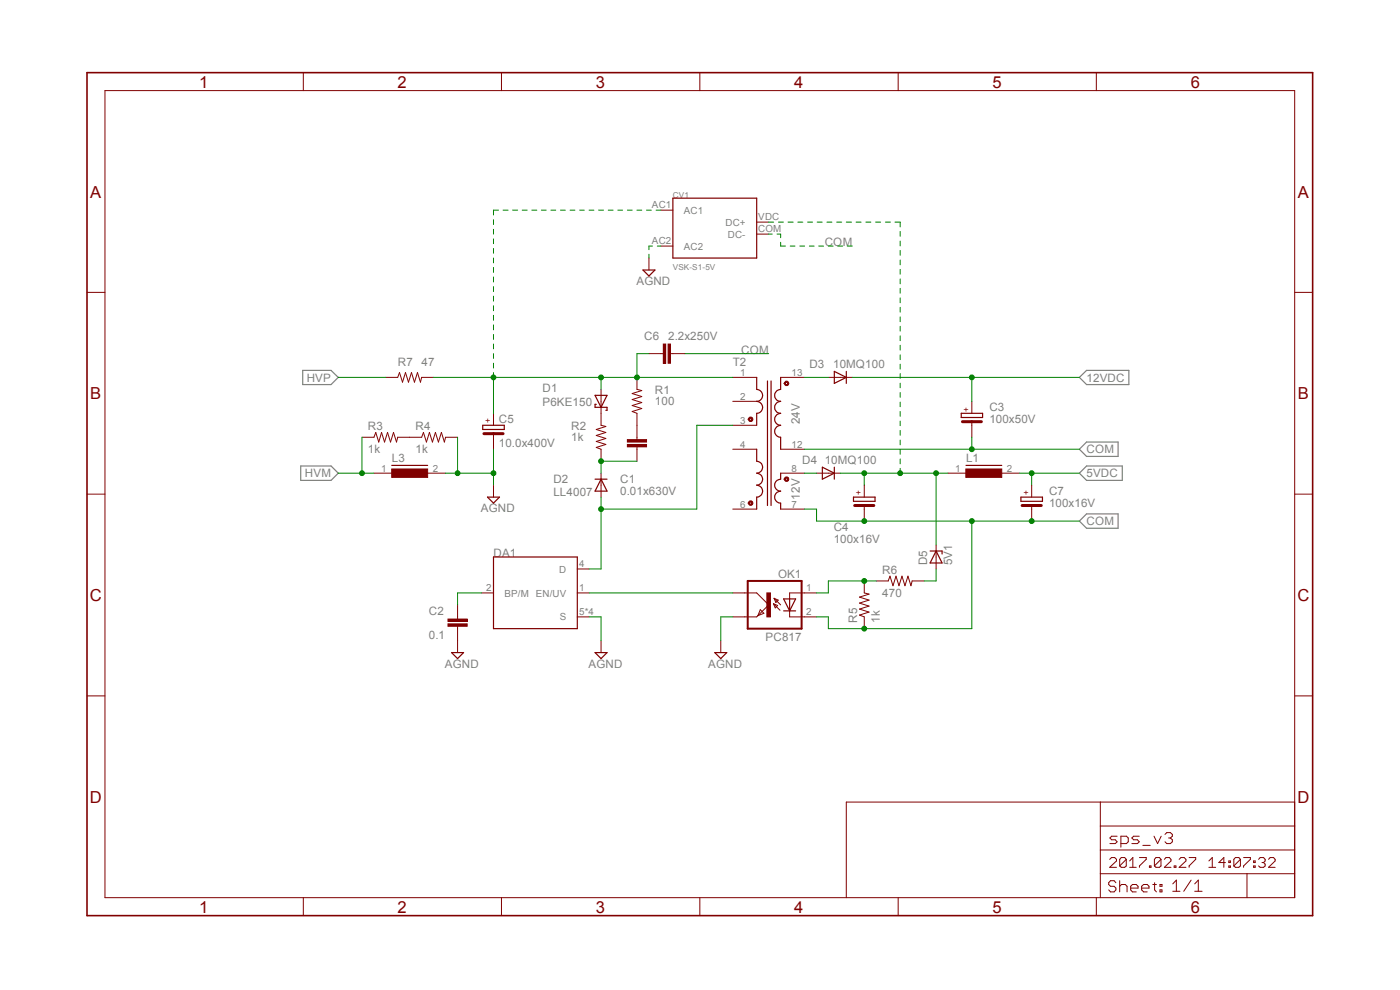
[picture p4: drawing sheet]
<svg xmlns="http://www.w3.org/2000/svg" width="297mm" height="210mm" viewBox="0 0 297 210" stroke-linecap="round" stroke-linejoin="round" font-family="sans-serif">
<path d="M64.2 78.6h6l1.6 1.5-1.6 1.5h-6zM63.8 98.8h6.4l1.6 1.6-1.6 1.5h-6.4zM229 95.3l1.5-1.5h6.7v3h-6.7zM229 80.1l1.5-1.5h9v3h-9zM229 110.5l1.5-1.5h6.7v3.1h-6.7zM229 100.4l1.5-1.6h7.6v3.1h-7.6z" fill="none" stroke="#808080" stroke-width=".25"/>
<g fill="none" stroke="#800000" stroke-width=".21">
<path d="M22.3 19.2h252.4v171.2h-252.4zM64.3 15.4v3.8M106.4 15.4v3.8M148.5 15.4v3.8M190.5 15.4v3.8M232.6 15.4v3.8M18.5 62h3.8M274.7 62h3.8M127.5 82.6v5.1M135.1 80.1v2.5l1 .2-2 .7 2 .6-2 .7 2 .6-2 .6 2 .7-2 .6 1 .4v2.5M135.1 92.8v.5M135.1 94.8v.5"/>
<path d="M18.5 104.8h3.8M127.5 100.4v5.1M274.7 104.8h3.8M18.5 147.6h3.8M274.7 147.6h3.8M233.4 170.1v20.3M233.4 175.2h41.3M237 177.4h-1.2l-.3 .4 .3 .3h.8l.4 .5-.4 .3h-1.1M237.8 178.9h1.2l.4-.3v-.8l-.4-.4h-1.2v2.3M241.7 177.4h-1.2l-.4 .4 .4 .3h.8l.4 .5-.4 .3h-1.2M242.4 179.3h1.6M244.8 177.4l.8 1.5 .7-1.5"/>
<path d="M247.1 177l.4-.4h.8l.4 .4v.4l-.4 .4M247.9 177.8h.4M248.3 177.8l.4 .3v.5l-.4 .3h-.8l-.4-.3M274.7 170.1h-95.2v20.3M64.3 190.4v3.8M106.4 190.4v3.8M148.5 190.4v3.8M190.5 190.4v3.8M232.6 190.4v3.8M233.4 185.3h41.3M233.4 180.3h41.3M235.4 182.3l.4-.4h.7l.4 .4v.3l-1.5 1.4h1.5"/>
<path d="M236.7 187.2l-.4-.4h-.7l-.4 .4v.4l.4 .4h.7l.4 .4v.4l-.4 .4h-.7l-.4-.4M237.5 186.8v2.4M237.5 188l.4-.4h.8l.4 .4v1.2M238.9 182.3v1.4l-.3 .3h-.7l-.4-.3M238.9 182.3l-.3-.4h-.7l-.4 .4v1.4M238.9 182.3l-1.4 1.4M239.6 184h1.4M239.6 182.6l.7-.7v2.1M239.9 188.4h1.5v-.4l-.4-.4h-.8l-.3 .4v.8l.3 .4h.8M241.7 181.9h1.5v.4l-1.5 1.4v.3M242.2 188.4h1.6v-.4l-.4-.4h-.8l-.4 .4v.8l.4 .4h.8M243.8 183.7h.4v.3h-.4z"/>
<path d="M244.6 187.6h.7M244.9 187.2v1.6l.4 .4M246.1 187.6h.4v.4h-.4zM246.1 188.8h.4v.4h-.4zM246.3 182.3v1.4l-.3 .3h-.8l-.3-.3M246.3 182.3l-.3-.4h-.8l-.3 .4v1.4M246.3 182.3l-1.4 1.4M247 182.3l.4-.4h.7l.3 .4v.3l-1.4 1.4h1.4M248.8 187.5l.8-.8v2.4M248.8 189.1h1.5M249.1 183.7h.4v.3h-.4zM250.1 182.3l.4-.4h.7l.4 .4v.3l-1.5 1.4h1.5"/>
<path d="M252.3 181.9h1.4v.4l-1.4 1.4v.3M252.7 186.7l-1.6 2.4M253.4 189.1h1.6M253.4 187.5l.8-.8v2.4M256.5 184h1.4M256.5 182.6l.7-.7v2.1M260 183h-1.4l1-1.1v2.1M260.7 183.7h.3v.3h-.3zM260.7 182.6h.3v.4h-.3zM263.1 182.3v1.4l-.3 .3h-.7l-.4-.3M263.1 182.3l-.3-.4h-.7l-.4 .4v1.4M263.1 182.3l-1.4 1.4"/>
<path d="M263.8 181.9h1.5v.4l-1.5 1.4v.3M264.5 185.3v5.1M265.9 183.7h.4v.3h-.4zM265.9 182.6h.4v.4h-.4zM267 182.3l.3-.4h.8l.3 .4v.3l-.3 .4M267.7 183h.4M268.1 183l.3 .3v.4l-.3 .3h-.8l-.3-.3M269.1 182.3l.4-.4h.7l.3 .4v.3l-1.4 1.4h1.4"/>
</g>
<path d="M18.5 15.4h260v178.8h-260z" fill="none" stroke="#800000" stroke-width=".34"/>
<path d="M126.2 83.9h2.6l-1.3 2.5zM126.5 85.8h-.3v.6h2.6v.6h-.3M126.2 101.6h2.6M127.5 101.6l1.3 2.6h-2.6z" fill="none" stroke="#800000" stroke-width=".25"/>
<path d="M133.1 93.3h4.1v.5h-4.1z" fill-rule="evenodd" fill="#800000"/>
<path d="M133.1 93.3h4.1v.5h-4.1z" fill="none" stroke="#800000" stroke-width=".21"/>
<path d="M133.1 94.3h4.1v.5h-4.1z" fill-rule="evenodd" fill="#800000"/>
<path d="M127.5 87.7v2.5l1 .3-2 .6 2 .6-2 .7 2 .6-2 .6 2 .7-2 .6 1 .4v2.5M133.1 94.3h4.1v.5h-4.1zM135.1 90.2v2.6M135.1 95.3v2.5M97.1 130.9v.4M97.1 132.8v.5M102.2 125.8h2.5M122.5 130.9h2.5M122.5 125.8h2.5M122.5 120.7h2.5" fill="none" stroke="#800000" stroke-width=".21"/>
<path d="M104.7 118.2h17.8v15.1h-17.8z" fill="none" stroke="#800000" stroke-width=".25"/>
<path d="M95 132.3h4.1v.5h-4.1z" fill-rule="evenodd" fill="#800000"/>
<path d="M95 132.3h4.1v.5h-4.1z" fill="none" stroke="#800000" stroke-width=".21"/>
<path d="M95 131.3h4.1v.5h-4.1z" fill-rule="evenodd" fill="#800000"/>
<path d="M95 131.3h4.1v.5h-4.1zM97.1 128.3v2.6M97.1 133.3v5.1M127.5 135.9v2.5M158 125.8h2.5l2.6 2.5-2.6 2.6h-2.5M161.3 129.3l.8 .8-1.3 .5zM164.1 128.1l1.4 1.4M164.1 128.1l.9 .3-.5 .5zM164.2 126.9l.9 .4-.5 .5zM164.2 126.9l1.4 1.4M167.5 129.6v1.3h3.2M170.7 125.8h-3.2v1.2" fill="none" stroke="#800000" stroke-width=".21"/>
<path d="M95.8 138.4h2.5l-1.2 1.3zM126.2 138.4h2.6l-1.3 1.3zM166.2 127h2.6l-1.3 2.6zM166.2 129.6h2.6M167.5 127v2.6" fill="none" stroke="#800000" stroke-width=".25"/>
<path d="M158.6 123.2h11.5v10.1h-11.5z" fill="none" stroke="#800000" stroke-width=".42"/>
<path d="M162.7 125.8h.7v5.1h-.7z" fill-rule="evenodd" fill="#800000"/>
<g fill="none" stroke="#800000" stroke-width=".21">
<path d="M140.2 75h.5M142.2 75h.5M76.8 92.8h2.5l.4-1.1 .6 2.1 .6-2.1 .7 2.1 .6-2.1 .6 2.1 .7-2.1 .6 2.1 .3-1h5.1l.3-1.1 .7 2.1 .6-2.1 .6 2.1 .7-2.1 .6 2.1 .6-2.1 .7 2.1 .2-1h2.6M104.7 87.7v2.5M104.7 92v3.3M175.7 80.1h5.1M206.2 85.1v2.6M206.2 89.5v3.3M104.7 102.9v2.6M173.2 100.4h5.1M183.3 102.9v2.6M183.3 107.2v3.3"/>
<path d="M198.6 115.6v5.1M152.9 135.9v2.5M155.4 125.8h2.6M155.4 130.9h2.6M162.7 125.8h.7v5.1h-.7zM170.7 125.8h2.5M170.7 130.9h2.5M183.3 123.2v2.6l1.1 .2-2.1 .7 2.1 .6-2.1 .6 2.1 .7-2.1 .6 2.1 .6-2.1 .7 1 .4v2.4M185.9 123.2h2.5l.4-1 .6 2 .7-2 .6 2 .6-2 .7 2 .6-2 .7 2 .2-1h2.5"/>
</g>
<path d="M177 78.8l2.5 1.3-2.5 1.2zM179.5 78.8v2.5M102.4 90.2h4.6v.9h-4.6zM174.5 99.1l2.5 1.3-2.5 1.2zM177 99.1v2.5M203.9 87.7h4.5v.9h-4.5zM103.4 105.5h2.6l-1.3 1.2zM181.1 105.5h4.5v.8h-4.5zM197.3 116.9h2.6v.6M198.6 116.9l1.3 2.5h-2.6zM151.6 138.4h2.6l-1.3 1.3z" fill="none" stroke="#800000" stroke-width=".25"/>
<path d="M102.7 92h4M204.2 89.5h4M181.3 107.2h4.1" fill="none" stroke="#800000" stroke-width=".63"/>
<path d="M141.7 73h.5v4h-.5z" fill-rule="evenodd" fill="#800000"/>
<path d="M141.7 73h.5v4h-.5z" fill="none" stroke="#800000" stroke-width=".21"/>
<path d="M140.7 73h.5v4h-.5z" fill-rule="evenodd" fill="#800000"/>
<path d="M137.7 75h2.5M140.7 73h.5v4h-.5zM142.7 75h2.6M155.4 80.1h5.1M165.6 80.1h5.1M165.6 95.3h5.1M155.4 108h5.1M165.6 108h5.1M165.6 100.4h5.1M218.9 102.9v2.6M218.9 107.2v3.3" fill="none" stroke="#800000" stroke-width=".21"/>
<path d="M160.5 80.1v2.5M162.8 80.8v26.4M163.6 80.8v26.4M165.6 80.1v2.5a1.27 1.27 0 0 0-1.3 1.3 1.27 1.27 0 0 0 1.3 1.2 1.27 1.27 0 0 0-1.3 1.3 1.27 1.27 0 0 0 1.3 1.3M165.6 92.8v2.5M160.5 105.5v2.5M165.6 100.4v1.2a1.27 1.27 0 0 0-1.3 1.3 1.27 1.27 0 0 0 1.3 1.3 1.27 1.27 0 0 0-1.3 1.3 1.27 1.27 0 0 0 1.3 1.2v1.3M216.6 105.5h4.5v.8h-4.5z" fill="none" stroke="#800000" stroke-width=".25"/>
<path d="M216.8 107.2h4.1" fill="none" stroke="#800000" stroke-width=".63"/>
<path d="M158.9 106.4l.2-.1 .5 .1v.6l-.5 .2-.4-.5h.3l.2-.2 .3 .2-.3 .2-.2-.2h-.3z" fill-rule="evenodd" fill="#800000"/>
<path d="M158.9 106.4l.2-.1 .5 .1v.6l-.5 .2-.4-.5h.3l.2-.2 .3 .2-.3 .2-.2-.2h-.3z" fill="none" stroke="#800000" stroke-width=".21"/>
<path d="M166.5 81.1l.2-.2h.3l.3 .2v.5l-.6 .2-.3-.5h.2l.2-.2 .3 .2-.1 .3h-.2l-.2-.3h-.2z" fill-rule="evenodd" fill="#800000"/>
<path d="M166.7 80.9h.3l.3 .4-.3 .5h-.3l-.3-.5 .6-.2v.4l-.2 .1-.2-.3h-.2z" fill="none" stroke="#800000" stroke-width=".21"/>
<path d="M166.5 101.3l.2-.1 .6 .1v.6l-.6 .2-.3-.5h.2l.2-.2 .3 .2-.3 .3-.2-.3h-.2z" fill-rule="evenodd" fill="#800000"/>
<path d="M155.4 90.2h5.1M155.4 95.3h5.1M155.4 85.1h5.1M166.5 101.3l.2-.1 .6 .1v.6l-.6 .2-.3-.5h.2l.2-.2 .3 .2-.3 .3-.2-.3h-.2z" fill="none" stroke="#800000" stroke-width=".21"/>
<path d="M160.5 95.3v2.5a1.27 1.27 0 0 1 1.3 1.3 1.27 1.27 0 0 1-1.3 1.3 1.27 1.27 0 0 1 1.3 1.2 1.27 1.27 0 0 1-1.3 1.3 1.27 1.27 0 0 1 1.3 1.3 1.27 1.27 0 0 1-1.3 1.3M160.5 82.6a1.27 1.27 0 0 1 1.3 1.3 1.27 1.27 0 0 1-1.3 1.2 1.27 1.27 0 0 1 1.3 1.3 1.27 1.27 0 0 1-1.3 1.3v2.5M165.6 87.7a1.27 1.27 0 0 0-1.3 1.2 1.27 1.27 0 0 0 1.3 1.3 1.27 1.27 0 0 0-1.3 1.3 1.27 1.27 0 0 0 1.3 1.3" fill="none" stroke="#800000" stroke-width=".25"/>
<path d="M158.9 88.6l.2-.1 .5 .1v.6l-.5 .2-.4-.5h.3l.2-.2 .3 .2-.3 .3-.2-.3h-.3z" fill-rule="evenodd" fill="#800000"/>
<path d="M158.9 88.6l.2-.1 .5 .1v.6l-.5 .2-.4-.5h.3l.2-.2 .3 .2-.3 .3-.2-.3h-.3z" fill="none" stroke="#800000" stroke-width=".21"/>
<path d="M83.1 98.7h7.6" fill="none" stroke="#800000" stroke-width=".25"/>
<path d="M83.1 99.5h7.6v1.8h-7.6z" fill-rule="evenodd" fill="#800000"/>
<path d="M137.7 54.7v2.6M140.2 44.6h2.5M140.2 52.2h2.5M160.5 49.7h2.6M160.5 47.1h2.6M81.8 80.1h2.6l.4-1.1 .6 2.1 .6-2.1 .7 2.1 .6-2.1 .6 2.1 .7-2.1 .6 2.1 .3-1h2.5M83.1 99.5h7.6v1.8h-7.6zM79.3 100.4h5.1M89.5 100.4h5" fill="none" stroke="#800000" stroke-width=".21"/>
<path d="M136.4 57.3h2.5l-1.2 1.2zM142.7 42h17.8v12.7h-17.8zM204.9 98.7h7.6" fill="none" stroke="#800000" stroke-width=".25"/>
<path d="M204.9 99.5h7.6v1.8h-7.6z" fill-rule="evenodd" fill="#800000"/>
<path d="M204.9 99.5h7.6v1.8h-7.6zM201.1 100.4h5.1M211.2 100.4h5.1" fill="none" stroke="#800000" stroke-width=".21"/>
<path d="M135.1 97.8h-7.6v2.6" fill="none" stroke="#008000" stroke-width=".21"/>
<circle cx="127.5" cy="97.8" r=".51" fill="#008000"/>
<g fill="none" stroke="#008000" stroke-width=".21">
<path d="M97.1 92.8v7.6M104.7 95.3v5.1h-10.2M102.2 125.8h-5.1v2.5M125 130.9h2.5v5M155.4 130.9h-2.5v5"/>
<circle cx="127.5" cy="97.8" r=".51"/>
</g>
<circle cx="97.1" cy="100.4" r=".51" fill="#008000"/>
<g fill="none" stroke="#008000" stroke-width=".21">
<path d="M104.7 100.4v2.5"/>
<circle cx="97.1" cy="100.4" r=".51"/>
</g>
<circle cx="104.7" cy="100.4" r=".51" fill="#008000"/>
<g fill="none" stroke="#008000" stroke-width=".21">
<path d="M137.7 53.9v.8M138.4 52.2h-.7v.8M139.4 52.2h.8M127.5 105.5v15.2h-2.5M127.5 108h20.3"/>
<circle cx="104.7" cy="100.4" r=".51"/>
</g>
<circle cx="127.5" cy="108" r=".51" fill="#008000"/>
<g fill="none" stroke="#008000" stroke-width=".21">
<path d="M155.4 90.2h-7.6v17.8M170.7 80.1h5M206.2 92.8v2.5h-35.5M170.7 100.4h2.5M125 125.8h30.4"/>
<circle cx="127.5" cy="108" r=".51"/>
</g>
<circle cx="206.2" cy="95.3" r=".51" fill="#008000"/>
<g fill="none" stroke="#008000" stroke-width=".21">
<path d="M206.2 95.3h22.8M173.2 130.9h2.5v2.4h7.6"/>
<circle cx="206.2" cy="95.3" r=".51"/>
</g>
<circle cx="183.3" cy="133.3" r=".51" fill="#008000"/>
<g fill="none" stroke="#008000" stroke-width=".21">
<path d="M218.9 110.5h10.1"/>
<circle cx="183.3" cy="133.3" r=".51"/>
</g>
<circle cx="218.9" cy="110.5" r=".51" fill="#008000"/>
<circle cx="218.9" cy="110.5" r=".51" fill="none" stroke="#008000" stroke-width=".21"/>
<circle cx="183.3" cy="110.5" r=".51" fill="#008000"/>
<g fill="none" stroke="#008000" stroke-width=".21">
<path d="M170.7 108h2.5v2.5h45.7M206.2 110.5v22.8h-22.9"/>
<circle cx="183.3" cy="110.5" r=".51"/>
</g>
<circle cx="206.2" cy="110.5" r=".51" fill="#008000"/>
<g fill="none" stroke="#008000" stroke-width=".21">
<path d="M163.1 49.7h.7M164.8 49.7h.8v.7M165.6 51.4v.8h1M167.6 52.2h1.1M169.7 52.2h1M171.7 52.2h1M173.7 52.2h1M175.7 52.2h1M177.7 52.2h1.1M179.7 52.2h1.1M145.3 75h17.8M180.8 80.1h48.2"/>
<path d="M206.2 80.1v5"/>
<circle cx="206.2" cy="110.5" r=".51"/>
</g>
<circle cx="206.2" cy="80.1" r=".51" fill="#008000"/>
<g fill="none" stroke="#008000" stroke-width=".21">
<path d="M76.8 92.8v7.6M71.8 100.4h7.5"/>
<circle cx="206.2" cy="80.1" r=".51"/>
</g>
<circle cx="76.8" cy="100.4" r=".51" fill="#008000"/>
<g fill="none" stroke="#008000" stroke-width=".21">
<path d="M178.3 100.4h12.7M183.3 100.4v2.5"/>
<circle cx="76.8" cy="100.4" r=".51"/>
</g>
<circle cx="183.3" cy="100.4" r=".51" fill="#008000"/>
<g fill="none" stroke="#008000" stroke-width=".21">
<path d="M191 100.4h10.1M198.6 100.4v15.2"/>
<circle cx="183.3" cy="100.4" r=".51"/>
</g>
<circle cx="198.6" cy="100.4" r=".51" fill="#008000"/>
<g fill="none" stroke="#008000" stroke-width=".21">
<path d="M163.1 47.1h1M165.1 47.1h1.1M167.2 47.1h1.1M169.2 47.1h1.1M171.3 47.1h1.1M173.4 47.1h1M175.4 47.1h1.1M177.5 47.1h1.1M179.5 47.1h1.1M181.6 47.1h1.1M183.7 47.1h1M185.8 47.1h1"/>
<path d="M187.8 47.1h1.1M189.9 47.1h1.1v1M191 49.1v1M191 51.1v1.1M191 53.1v1M191 55.2v1M191 57.1v1.1M191 59.2v1M191 61.2v1M191 63.2v1M191 65.2v1M191 67.2v1"/>
<path d="M191 69.2v1M191 71.2v1.1M191 73.2v1.1M191 75.3v1M191 77.3v1M191 79.2v1.1M191 81.3v1M191 83.3v1M191 85.3v1M191 87.3v1M191 89.3v1M191 91.3v1"/>
<path d="M191 93.3v1.1M191 95.3v1.1M191 97.4v1M191 99.4v1"/>
<circle cx="198.6" cy="100.4" r=".51"/>
</g>
<circle cx="191" cy="100.4" r=".51" fill="#008000"/>
<g fill="none" stroke="#008000" stroke-width=".21">
<path d="M185.9 123.2h-10.2v2.6h-2.5"/>
<circle cx="191" cy="100.4" r=".51"/>
</g>
<circle cx="183.3" cy="123.2" r=".51" fill="#008000"/>
<g fill="none" stroke="#008000" stroke-width=".21">
<path d="M216.3 100.4h12.7M218.9 100.4v2.5M198.6 120.7v2.5h-2.6"/>
<circle cx="183.3" cy="123.2" r=".51"/>
</g>
<circle cx="218.9" cy="100.4" r=".51" fill="#008000"/>
<g fill="none" stroke="#008000" stroke-width=".21">
<path d="M155.4 80.1h-27.9v2.5"/>
<circle cx="218.9" cy="100.4" r=".51"/>
</g>
<circle cx="135.1" cy="80.1" r=".51" fill="#008000"/>
<g fill="none" stroke="#008000" stroke-width=".21">
<path d="M127.5 80.1h-22.8v7.6"/>
<circle cx="135.1" cy="80.1" r=".51"/>
</g>
<circle cx="127.5" cy="80.1" r=".51" fill="#008000"/>
<g fill="none" stroke="#008000" stroke-width=".21">
<path d="M92 80.1h12.7"/>
<circle cx="127.5" cy="80.1" r=".51"/>
</g>
<circle cx="104.7" cy="80.1" r=".51" fill="#008000"/>
<g fill="none" stroke="#008000" stroke-width=".21">
<path d="M104.7 46.6v1M104.7 48.6v1.1M104.7 50.7v1M104.7 52.7v1M104.7 54.7v1.1M104.7 56.7v1.1M104.7 58.8v1M105.7 44.6h-1v1M106.7 44.6h1.1M108.8 44.6h1M110.8 44.6h1M112.8 44.6h1.1"/>
<path d="M114.9 44.6h1M116.9 44.6h1M118.9 44.6h1M120.9 44.6h1.1M123 44.6h1M125 44.6h1M127 44.6h1M129 44.6h1M131.1 44.6h1M133.1 44.6h1M135.1 44.6h1M137.2 44.6h1"/>
<path d="M139.2 44.6h1M104.7 60.8v1M104.7 62.8v1.1M104.7 64.9v1M104.7 66.9v1M104.7 68.9v1.1M104.7 71v1M104.7 73v1M104.7 75v1M104.7 77v1.1M104.7 79v1.1M137.7 75h-2.6v5.1"/>
<path d="M71.8 80.1h10"/>
<circle cx="104.7" cy="80.1" r=".51"/>
</g>
<g font-size="3.5" fill="#800000">
<text x="42.2" y="18.6">1</text>
<text x="84.3" y="18.6">2</text>
<text x="126.4" y="18.6">3</text>
<text x="168.5" y="18.6">4</text>
<text x="210.6" y="18.6">5</text>
<text x="252.6" y="18.6">6</text>
<text x="19.1" y="41.9">A</text>
<text x="275.3" y="41.9">A</text>
<text x="19.1" y="84.7">B</text>
<text x="275.3" y="84.7">B</text>
<text x="19.1" y="127.6">C</text>
<text x="275.2" y="127.6">C</text>
<text x="19.1" y="170.3">D</text>
<text x="275.2" y="170.3">D</text>
<text x="42.2" y="193.6">1</text>
<text x="84.3" y="193.6">2</text>
<text x="126.4" y="193.6">3</text>
<text x="168.5" y="193.6">4</text>
<text x="210.6" y="193.6">5</text>
<text x="252.6" y="193.6">6</text>
</g>
<g font-size="2.5" fill="#808080">
<text x="175" y="52.2">COM</text>
<text x="135" y="60.5">AGND</text>
<text x="84.4" y="77.6">R7</text>
<text x="89.4" y="77.6">47</text>
<text x="136.6" y="72.1">C6</text>
<text x="141.7" y="72.1">2.2x250V</text>
<text x="155.4" y="77.6">T2</text>
<text x="157.2" y="75">COM</text>
<text x="65.1" y="80.9">HVP</text>
<text x="115.1" y="83.2">D1</text>
<text x="138.9" y="83.7">R1</text>
<text x="171.7" y="78.1">D3</text>
<text x="176.7" y="78.1">10MQ100</text>
<text x="230.5" y="80.9">12VDC</text>
<text x="105.8" y="89.7">C5</text>
<text x="115.1" y="86">P6KE150</text>
<text x="138.9" y="85.9">100</text>
<text x="169.7" y="90" transform="rotate(-90 169.7 90)">24V</text>
<text x="209.9" y="89.7">100x50V</text>
<text x="209.9" y="87.2">C3</text>
<text x="78.1" y="91.3">R3</text>
<text x="88.2" y="91.3">R4</text>
<text x="105.8" y="94.8">10.0x400V</text>
<text x="121.2" y="93.5">1k</text>
<text x="121.2" y="91.3">R2</text>
<text x="64.7" y="101.3">HVM</text>
<text x="78.1" y="96.1">1k</text>
<text x="83.1" y="98.1">L3</text>
<text x="88.2" y="96.1">1k</text>
<text x="170.2" y="98.4">D4</text>
<text x="175" y="98.4">10MQ100</text>
<text x="204.9" y="98.1">L1</text>
<text x="230.5" y="96.2">COM</text>
<text x="230.5" y="101.3">5VDC</text>
<text x="117.4" y="105.2">LL4007</text>
<text x="117.4" y="102.4">D2</text>
<text x="131.6" y="105.1">0.01x630V</text>
<text x="131.6" y="102.5">C1</text>
<text x="169.7" y="106" transform="rotate(-90 169.7 106)">12V</text>
<text x="222.5" y="107.5">100x16V</text>
<text x="222.5" y="105">C7</text>
<text x="102" y="108.6">AGND</text>
<text x="176.9" y="112.6">C4</text>
<text x="230.5" y="111.4">COM</text>
<text x="104.7" y="118.2">DA1</text>
<text x="176.9" y="115.1">100x16V</text>
<text x="196.7" y="119.9" transform="rotate(-90 196.7 119.9)">D5</text>
<text x="202" y="119.9" transform="rotate(-90 202 119.9)">5V1</text>
<text x="165.1" y="122.6">OK1</text>
<text x="187.2" y="121.7">R6</text>
<text x="91" y="130.5">C2</text>
<text x="187.2" y="126.5">470</text>
<text x="91" y="135.5">0.1</text>
<text x="162.4" y="135.9">PC817</text>
<text x="181.8" y="132.1" transform="rotate(-90 181.8 132.1)">R5</text>
<text x="186.6" y="132.1" transform="rotate(-90 186.6 132.1)">1k</text>
<text x="94.4" y="141.6">AGND</text>
<text x="124.8" y="141.6">AGND</text>
<text x="150.2" y="141.6">AGND</text>
</g>
<g font-size="2.1" fill="#808080">
<text x="138.3" y="44.2">AC1</text>
<text x="145.1" y="45.3">AC1</text>
<text x="153.9" y="47.9">DC+</text>
<text x="160.9" y="46.7">VDC</text>
<text x="138.3" y="51.8">AC2</text>
<text x="145.1" y="53">AC2</text>
<text x="154.4" y="50.4">DC-</text>
<text x="160.9" y="49.3">COM</text>
<text x="157" y="79.7">1</text>
<text x="167.9" y="79.7">13</text>
<text x="157" y="89.9">3</text>
<text x="157" y="84.8">2</text>
<text x="157" y="95">4</text>
<text x="167.9" y="95">12</text>
<text x="80.9" y="100">1</text>
<text x="91.8" y="100">2</text>
<text x="167.9" y="100">8</text>
<text x="202.6" y="100">1</text>
<text x="213.6" y="100">2</text>
<text x="157" y="107.7">6</text>
<text x="167.9" y="107.7">7</text>
<text x="103.2" y="125.4">2</text>
<text x="118.6" y="121.5">D</text>
<text x="122.8" y="125.4">1</text>
<text x="122.8" y="120.3">4</text>
<text x="171" y="125.4">1</text>
<text x="107.1" y="126.5">BP/M</text>
<text x="113.7" y="126.5">EN/UV</text>
<text x="118.7" y="131.6">S</text>
<text x="122.8" y="130.5">5*4</text>
<text x="171" y="130.5">2</text>
</g>
<g font-size="1.8" fill="#800000">
<text x="104.1" y="89.8" transform="rotate(-90 104.1 89.8)">+</text>
<text x="205.6" y="87.3" transform="rotate(-90 205.6 87.3)">+</text>
<text x="182.7" y="105" transform="rotate(-90 182.7 105)">+</text>
<text x="218.3" y="105" transform="rotate(-90 218.3 105)">+</text>
</g>
<g font-size="1.7" fill="#808080">
<text x="142.7" y="42">CV1</text>
<text x="142.7" y="57.3">VSK-S1-5V</text>
</g>
</svg>
